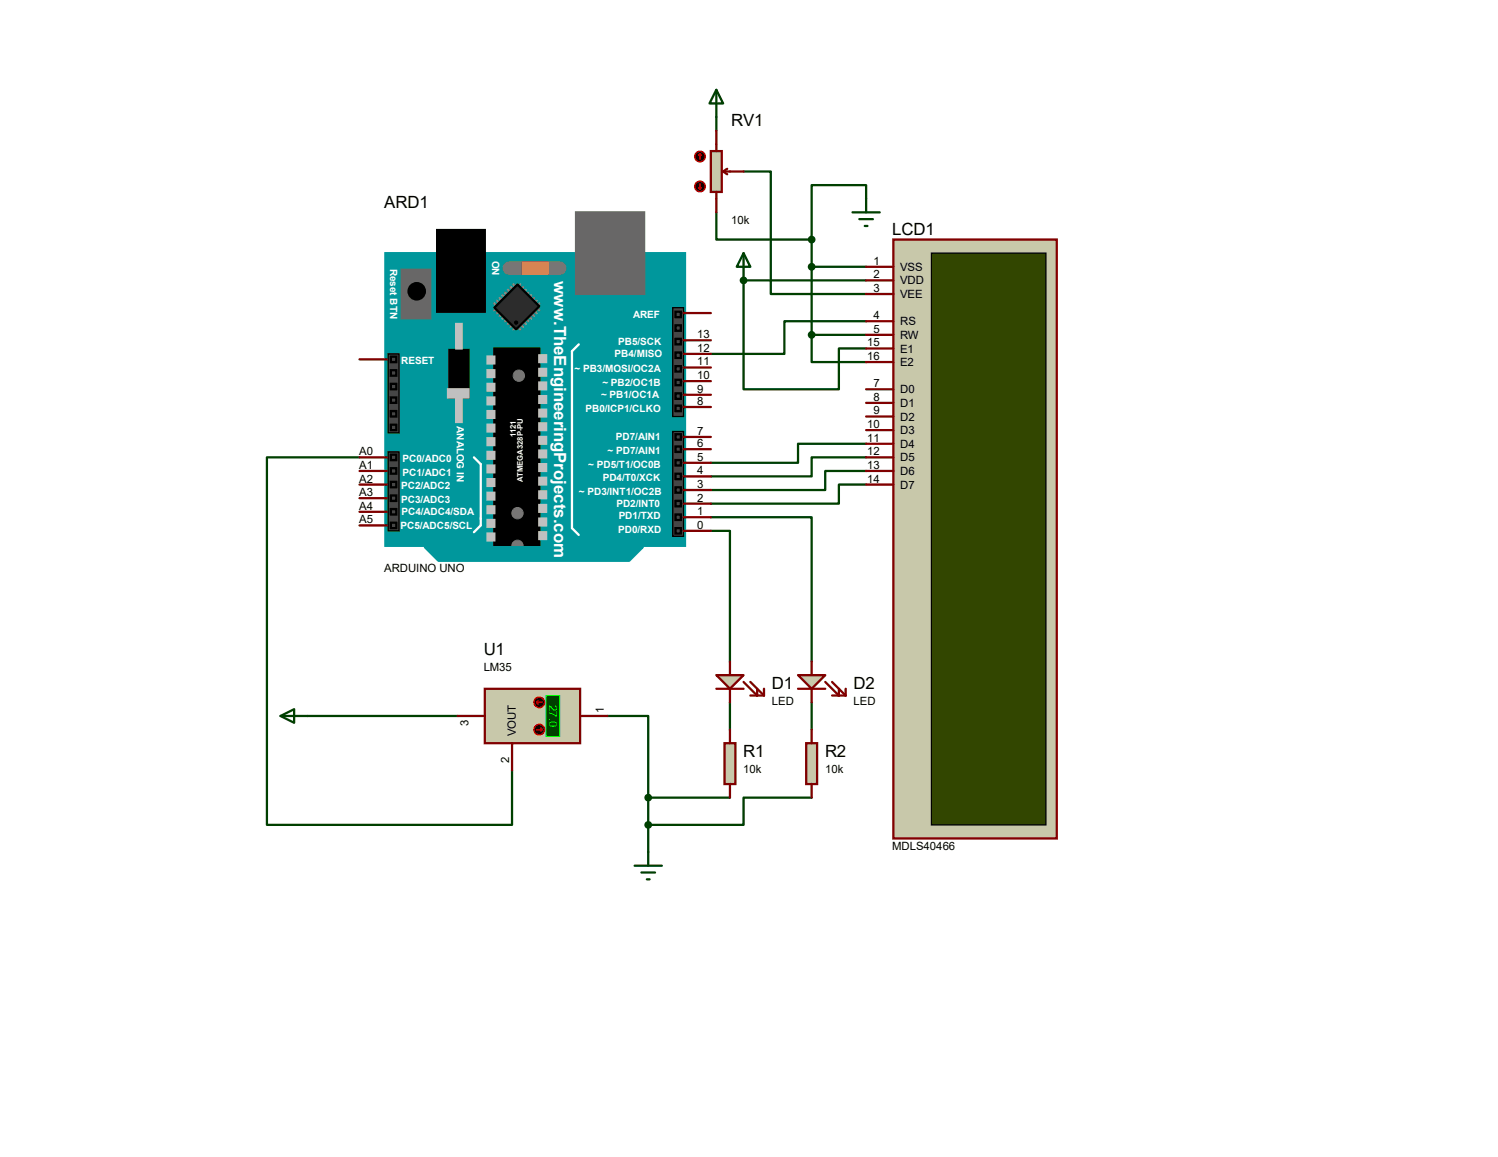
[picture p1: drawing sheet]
<svg xmlns="http://www.w3.org/2000/svg" width="279mm" height="216mm" viewBox="0 0 279 216" stroke-linecap="round" stroke-linejoin="round" font-family="sans-serif">
<g fill="none" stroke="#004000" stroke-width=".42">
<path d="M133.6 39.6v5.1h17.8M133.6 21.8v2.6M138.7 32h5.1v22.9h17.7M161.5 37.1v-2.6h-10.1v10.2M151.4 49.8h10.1M151.4 44.7v17.8M161.5 59.9h-15.2v6.1h-13.7M151.4 62.5v5.1h10.1M151.4 62.5h10.1M161.5 90.4h-5v3.6h-23.9M161.5 87.9h-7.6v3.5h-21.3M161.5 85.3h-10.1v3.6h-18.8"/>
<path d="M161.5 82.8h-12.7v3.6h-16.2"/>
</g>
<circle cx="138.7" cy="52.3" r=".21" fill="#004000"/>
<path d="M161.5 52.3h-22.8v20.3h17.8v-7.6h5M67.1 85.3h-17.3v68.6h45.7v-10.1M132.6 99.1h3.5v24.3M132.6 96.5h18.8v26.9M57.4 133.6h27.9M113.3 133.6h7.6v15.2M136.1 131.1v5M151.4 131.1v5M120.9 148.8v10.2M120.9 148.8h15.2M151.4 148.8h-12.7v5.1h-17.8" fill="none" stroke="#004000" stroke-width=".42"/>
<path d="M71.9 47.2h55.9v54.7h-55.9z" fill="#00979c" stroke="#00979c" stroke-width=".42"/>
<g fill="#686767" stroke="#686767" stroke-width=".42">
<path d="M107.4 39.6h12.7v15.3h-12.7z"/>
<path d="M74.9 50.3h5.4v9.1h-5.4z"/>
</g>
<g fill="#000" stroke="#000" stroke-width=".42">
<path d="M81.5 42.9h8.9v15.3h-8.9zM83.8 65.3h3.6v8.9h-3.6zM92.2 65h8.4v36.9h-8.4z"/>
<circle cx="77.7" cy="54.4" r="1.52"/>
</g>
<path d="M107.9 64.3l-1.2 1.2v33.1l1.2 1.2M88.4 85.3l1.3 1.3v11.4l-1.3 1.3" fill="none" stroke="#fff" stroke-width=".42"/>
<g fill="#c0c0c0" stroke="#c0c0c0" stroke-width=".42">
<path d="M100.6 66.3h1.3v1.3h-1.3z"/>
<path d="M100.6 68.8h1.3v1.3h-1.3z"/>
<path d="M100.6 71.4h1.3v1.2h-1.3z"/>
<path d="M100.6 73.9h1.3v1.3h-1.3z"/>
<path d="M100.6 76.5h1.3v1.2h-1.3z"/>
<path d="M100.6 79h1.3v1.3h-1.3z"/>
<path d="M100.6 81.5h1.3v1.3h-1.3z"/>
<path d="M100.6 84.1h1.3v1.2h-1.3z"/>
<path d="M100.6 86.6h1.3v1.3h-1.3z"/>
<path d="M100.6 89.2h1.3v1.2h-1.3z"/>
<path d="M100.6 91.7h1.3v1.3h-1.3z"/>
<path d="M100.6 94.2h1.3v1.3h-1.3z"/>
<path d="M100.6 96.8h1.3v1.2h-1.3z"/>
<path d="M100.6 99.3h1.3v1.3h-1.3z"/>
<path d="M90.9 66.5h1.3v1.3h-1.3z"/>
<path d="M90.9 69.1h1.3v1.3h-1.3z"/>
<path d="M90.9 71.6h1.3v1.3h-1.3z"/>
<path d="M90.9 74.2h1.3v1.2h-1.3z"/>
<path d="M90.9 76.7h1.3v1.3h-1.3z"/>
<path d="M90.9 79.2h1.3v1.3h-1.3z"/>
<path d="M90.9 81.8h1.3v1.3h-1.3z"/>
<path d="M90.9 84.3h1.3v1.3h-1.3z"/>
<path d="M90.9 86.9h1.3v1.2h-1.3z"/>
<path d="M90.9 89.4h1.3v1.3h-1.3z"/>
<path d="M90.9 91.9h1.3v1.3h-1.3z"/>
<path d="M90.9 94.5h1.3v1.3h-1.3z"/>
<path d="M90.9 97h1.3v1.3h-1.3z"/>
<path d="M90.9 99.6h1.3v1.2h-1.3z"/>
<path d="M83.6 72.6h3.8v1.6h-3.8z"/>
<path d="M85.1 60.5h1v4.5h-1z"/>
<path d="M85.1 74.2h1v4.5h-1z"/>
</g>
<path d="M95 50h9.4" fill="none" stroke="#757575" stroke-width="2.5"/>
<path d="M97.5 49h4.6v2.1h-4.6z" fill="#ff8000" stroke="#ff8000" stroke-width=".42"/>
<g fill="none" stroke="#808080" stroke-width=".47">
<path d="M92.2 56.6l.5 .5M92.7 56.1l.5 .5M92.7 57.4l-.5 .5M93.2 55.6l.5 .5M93.2 57.9l-.5 .5M93.7 55.1l.5 .5M93.7 58.4l-.5 .5M94.2 54.6l.5 .5M94.2 58.9l-.5 .5M94.7 54.1l.5 .5M94.7 59.4l-.5 .5M95.2 53.6l.6 .5"/>
<path d="M95.2 59.9l-.5 .6M95.8 53.1l.5 .5M97 53.1l-.5 .5M97.5 59.9l.5 .6M97.5 53.6l-.5 .5M98 59.4l.6 .5M98 54.1l-.5 .5M98.6 58.9l.5 .5M98.6 54.6l-.6 .5M99.1 58.4l.5 .5M99.1 55.1l-.5 .5M99.6 57.9l.5 .5"/>
<path d="M99.6 55.6l-.5 .5M100.1 57.4l.5 .5M100.1 56.1l-.5 .5M100.6 56.6l-.5 .5M95.8 60.5l-.6 .5M96.3 61l-.5 .5M96.5 61l.5 .5M97 60.5l.5 .5"/>
</g>
<path d="M96.5 53.1l4.1 4-4.3 4.4-4.1-4.1z" fill="#2c2c2c" stroke="#000" stroke-width=".42"/>
<circle cx="96.3" cy="60.2" r=".3" fill="#000" stroke="#000" stroke-width=".19"/>
<path d="M125.5 57.4h2v20.3h-2z" fill="#464646" stroke="#000" stroke-width=".25"/>
<circle cx="96.5" cy="95.8" r="1.06" fill="#757575" stroke="#757575" stroke-width=".19"/>
<g fill="#464646" stroke="#000" stroke-width=".42">
<path d="M126 58.2h1v1h-1z"/>
<path d="M126 63.2h1v1.1h-1z"/>
<path d="M126 65.8h1v1h-1z"/>
<path d="M126 68.3h1v1h-1z"/>
<path d="M126 70.9h1v1h-1z"/>
<path d="M126 73.4h1v1h-1z"/>
<path d="M126 60.7h1v1h-1z"/>
<path d="M126 75.7h1v1h-1z"/>
</g>
<g fill="#757575" stroke="#757575" stroke-width=".19">
<circle cx="96.8" cy="70.1" r="1.06"/>
<circle cx="96.5" cy="101.9" r="1.06"/>
</g>
<path d="M79.2 102.1h40.7l-2.6 2.5h-35.5z" fill="#00979c" stroke="#00979c" stroke-width=".42"/>
<g fill="#464646" stroke="#000" stroke-width=".25">
<path d="M72.4 66h2v14.8h-2z"/>
<path d="M125.5 80.5h2v19.6h-2z"/>
<path d="M72.4 84.3h2v14.8h-2z"/>
</g>
<g fill="#464646" stroke="#000" stroke-width=".42">
<path d="M72.9 69.1h1v1h-1z"/>
<path d="M72.9 74.2h1v1h-1z"/>
<path d="M72.9 79.2h1v1.1h-1z"/>
<path d="M72.9 76.7h1v1h-1z"/>
<path d="M72.9 71.6h1v1h-1z"/>
<path d="M72.9 66.5h1v1.1h-1z"/>
<path d="M126 81h1v1h-1z"/>
<path d="M126 83.3h1v1h-1z"/>
<path d="M126 85.9h1v1h-1z"/>
<path d="M126 88.4h1v1h-1z"/>
<path d="M126 90.9h1v1h-1z"/>
<path d="M126 93.5h1v1h-1z"/>
<path d="M126 96h1v1h-1z"/>
<path d="M126 98.6h1v1h-1z"/>
<path d="M72.9 84.8h1v1.1h-1z"/>
<path d="M72.9 87.4h1v1h-1z"/>
<path d="M72.9 89.9h1v1h-1z"/>
<path d="M72.9 92.5h1v1h-1z"/>
<path d="M72.9 95h1v1h-1z"/>
<path d="M72.9 97.5h1v1.1h-1z"/>
</g>
<g fill="none" stroke="#800000" stroke-width=".42">
<path d="M127.5 58.4h5.1M67.1 67.1h5M127.5 75.9h5.1M127.5 73.7h5.1M127.5 71.1h5.1M127.5 68.6h5.1M127.5 66h5.1M127.5 63.5h5.1M67.1 98h5M67.1 95.5h5M67.1 93h5M67.1 90.4h5"/>
<path d="M67.1 87.9h5M67.1 85.3h5M127.5 99.1h5.1M127.5 96.5h5.1M127.5 94h5.1M127.5 91.4h5.1M127.5 88.9h5.1M127.5 86.4h5.1M127.5 83.8h5.1M127.5 81.5h5.1"/>
</g>
<path d="M166.6 44.7h30.5v111.8h-30.5z" fill="#c8c8aa" stroke="#800000" stroke-width=".42"/>
<path d="M173.7 47.2h21.4v106.7h-21.4z" fill="#324600" stroke="#000" stroke-width=".25"/>
<g fill="none" stroke="#800000" stroke-width=".42">
<path d="M161.5 59.9h5.1M161.5 49.8h5.1M161.5 52.3h5.1M161.5 54.9h5.1M161.5 77.7h5.1M161.5 75.2h5.1M161.5 72.6h5.1M161.5 65h5.1M161.5 62.5h5.1M161.5 67.6h5.1M161.5 90.4h5.1M161.5 87.9h5.1"/>
<path d="M161.5 85.3h5.1M161.5 82.8h5.1M161.5 80.3h5.1"/>
</g>
<path d="M132.6 28.2h2v7.6h-2z" fill="#c8c8aa" stroke="#800000" stroke-width=".42"/>
<path d="M133.6 24.4v3.8M133.6 35.8v3.8M134.9 32l.7 .5M134.9 32h3.8M135.6 31.5l-.7 .5" fill="none" stroke="#800000" stroke-width=".42"/>
<circle cx="130.6" cy="29.2" r="1.02" fill="#400000" stroke="#f00" stroke-width=".21"/>
<path d="M130.6 28.7l-.3 .3M130.6 28.7l.2 .3M130.6 28.7v1" fill="none" stroke="#f00" stroke-width=".21"/>
<circle cx="130.6" cy="34.8" r="1.02" fill="#400000" stroke="#f00" stroke-width=".21"/>
<path d="M130.3 35.1l.3 .2M130.6 34.3v1M130.8 35.1l-.2 .2" fill="none" stroke="#f00" stroke-width=".21"/>
<path d="M133.6 16.8l1.3 2.5h-2.6zM133.6 16.8v5M159 39.6h5.1M161.5 37.1v2.5M138.7 47.2l1.3 2.6h-2.6zM138.7 47.2v5.1M160.3 40.9h2.5M161.3 42.2h.5" fill="none" stroke="#004000" stroke-width=".42"/>
<g fill="#004000" stroke="#004000" stroke-width=".42">
<circle cx="151.4" cy="49.8" r=".51"/>
<circle cx="151.4" cy="62.5" r=".51"/>
<circle cx="151.4" cy="44.7" r=".51"/>
<circle cx="138.7" cy="52.3" r=".51"/>
</g>
<path d="M90.4 128.5h17.8v10.2h-17.8z" fill="#c8c8aa" stroke="#800000" stroke-width=".42"/>
<path d="M101.9 129.8h2.5v7.6h-2.5z" fill="#004000" stroke="#0f0" stroke-width=".21"/>
<path d="M85.3 133.6h5.1M95.5 138.7v5.1M108.2 133.6h5.1" fill="none" stroke="#800000" stroke-width=".42"/>
<circle cx="100.6" cy="136.1" r="1.02" fill="#400000" stroke="#f00" stroke-width=".21"/>
<path d="M100.1 136.1h1M100.8 135.9l.3 .2M101.1 136.1l-.3 .3" fill="none" stroke="#f00" stroke-width=".21"/>
<circle cx="100.6" cy="131.1" r="1.02" fill="#400000" stroke="#f00" stroke-width=".21"/>
<path d="M100.1 131.1l.2 .2M100.1 131.1h1M100.3 130.8l-.2 .3" fill="none" stroke="#f00" stroke-width=".21"/>
<path d="M52.3 133.6l2.6-1.3v2.6zM52.3 133.6h5.1" fill="none" stroke="#004000" stroke-width=".42"/>
<path d="M133.6 126h5.1l-2.6 2.5z" fill="#c8c8aa" stroke="#800000" stroke-width=".42"/>
<path d="M133.6 128.5h5.1M136.1 123.4v2.6M136.1 128.5v2.6M138.7 127.3l2.5 2.5v-1.3M140 127.3l2.5 2.5M140 129.8h2.5M142.5 128.5v1.3" fill="none" stroke="#800000" stroke-width=".42"/>
<path d="M148.8 126h5.1l-2.5 2.5z" fill="#c8c8aa" stroke="#800000" stroke-width=".42"/>
<path d="M148.8 128.5h5.1M151.4 123.4v2.6M151.4 128.5v2.6M153.9 127.3l2.6 2.5v-1.3M155.2 127.3l2.5 2.5M155.2 129.8h2.5M157.7 128.5v1.3" fill="none" stroke="#800000" stroke-width=".42"/>
<path d="M135.1 138.7h2.1v7.6h-2.1z" fill="#c8c8aa" stroke="#800000" stroke-width=".42"/>
<path d="M136.1 136.1v2.6M136.1 146.3v2.5" fill="none" stroke="#800000" stroke-width=".42"/>
<path d="M150.4 138.7h2v7.6h-2z" fill="#c8c8aa" stroke="#800000" stroke-width=".42"/>
<path d="M151.4 136.1v2.6M151.4 146.3v2.5" fill="none" stroke="#800000" stroke-width=".42"/>
<path d="M120.9 159v2.5M118.4 161.5h5M119.6 162.8h2.6M120.6 164.1h.6" fill="none" stroke="#004000" stroke-width=".42"/>
<g fill="#004000" stroke="#004000" stroke-width=".42">
<circle cx="120.9" cy="153.9" r=".51"/>
<circle cx="120.9" cy="148.8" r=".51"/>
</g>
<g font-size="3.1">
<text x="136.4" y="23.5">RV1</text>
<text x="71.7" y="38.7">ARD1</text>
<text x="166.4" y="43.8">LCD1</text>
<text x="90.2" y="122.3">U1</text>
<text x="144" y="128.6">D1</text>
<text x="159.2" y="128.6">D2</text>
<text x="138.6" y="141.3">R1</text>
<text x="153.9" y="141.3">R2</text>
</g>
<text font-size="3.1" fill="#fff" x="103.3" y="52.4" transform="rotate(90 103.3 52.4)">www.TheEngineeringProjects.com</text>
<g font-size="2.1">
<text x="136.4" y="41.8">10k</text>
<text x="162.9" y="49.4">1</text>
<text x="162.9" y="51.9">2</text>
<text x="167.9" y="50.5">VSS</text>
<text x="167.9" y="53.1">VDD</text>
<text x="162.9" y="59.6">4</text>
<text x="162.9" y="54.5">3</text>
<text x="167.9" y="55.6">VEE</text>
<text x="130" y="65.7">12</text>
<text x="130" y="63.1">13</text>
<text x="161.8" y="64.6">15</text>
<text x="162.9" y="62.1">5</text>
<text x="167.9" y="65.8">E1</text>
<text x="167.9" y="63.2">RW</text>
<text x="167.9" y="60.7">RS</text>
<text x="130" y="70.7">10</text>
<text x="130" y="68.2">11</text>
<text x="161.8" y="67.2">16</text>
<text x="167.9" y="68.3">E2</text>
<text x="130" y="75.6">8</text>
<text x="130" y="73.3">9</text>
<text x="162.9" y="77.3">9</text>
<text x="162.9" y="74.8">8</text>
<text x="162.9" y="72.3">7</text>
<text x="167.9" y="75.9">D1</text>
<text x="167.9" y="73.4">D0</text>
<text x="130" y="83.4">6</text>
<text x="130" y="81.2">7</text>
<text x="161.8" y="82.4">11</text>
<text x="161.8" y="79.9">10</text>
<text x="167.9" y="83.6">D4</text>
<text x="167.9" y="81">D3</text>
<text x="167.9" y="78.5">D2</text>
<text x="67" y="87.5">A1</text>
<text x="67" y="85">A0</text>
<text x="130" y="88.5">4</text>
<text x="130" y="86">5</text>
<text x="161.8" y="87.5">13</text>
<text x="161.8" y="85">12</text>
<text x="167.9" y="88.6">D6</text>
<text x="167.9" y="86.1">D5</text>
<text x="67" y="95.1">A4</text>
<text x="67" y="92.6">A3</text>
<text x="67" y="90">A2</text>
<text x="130" y="93.6">2</text>
<text x="130" y="91.1">3</text>
<text x="161.8" y="90">14</text>
<text x="167.9" y="91.2">D7</text>
<text x="67" y="97.7">A5</text>
<text x="130" y="98.7">0</text>
<text x="130" y="96.1">1</text>
<text x="71.7" y="106.8">ARDUINO UNO</text>
<text x="90.2" y="125.2">LM35</text>
<text x="144" y="131.5">LED</text>
<text x="159.2" y="131.5">LED</text>
<text x="87.4" y="135.4" transform="rotate(-90 87.4 135.4)">3</text>
<text x="96.2" y="137.4" transform="rotate(-90 96.2 137.4)">VOUT</text>
<text x="112.6" y="133" transform="rotate(-90 112.6 133)">1</text>
<text x="95" y="142.4" transform="rotate(-90 95 142.4)">2</text>
<text x="138.6" y="144.2">10k</text>
<text x="153.9" y="144.2">10k</text>
<text x="166.4" y="158.6">MDLS40466</text>
</g>
<text font-size="2.1" fill="#0f0" x="102.4" y="131.6" transform="rotate(90 102.4 131.6)">27.0</text>
<g font-size="1.9" fill="#fff">
<text x="72.8" y="50.1" transform="rotate(90 72.8 50.1)">Reset BTN</text>
<text x="91.8" y="48.6" transform="rotate(90 91.8 48.6)">ON</text>
<text x="118.1" y="59.3">AREF</text>
<text x="115.3" y="64.4">PB5/SCK</text>
<text x="74.8" y="67.9">RESET</text>
<text x="107.1" y="69.5">~ PB3/MOSI/OC2A</text>
<text x="114.6" y="66.7">PB4/MISO</text>
<text x="109.2" y="76.8">PB0/ICP1/CLKO</text>
<text x="112.1" y="74.3">~ PB1/OC1A</text>
<text x="112.4" y="72">~ PB2/OC1B</text>
<text x="85.2" y="79.5" transform="rotate(90 85.2 79.5)">ANALOG IN</text>
<text x="114.9" y="82.2">PD7/AIN1</text>
<text x="75.1" y="88.8">PC1/ADC1</text>
<text x="75.1" y="86.2">PC0/ADC0</text>
<text x="109.7" y="87.2">~ PD5/T1/OC0B</text>
<text x="112.4" y="89.8">PD4/T0/XCK</text>
<text x="113.3" y="84.7">~ PD7/AIN1</text>
<text x="74.8" y="93.9">PC3/ADC3</text>
<text x="74.8" y="91.3">PC2/ADC2</text>
<text x="108" y="92.3">~ PD3/INT1/OC2B</text>
<text x="115" y="94.6">PD2/INT0</text>
<text x="74.7" y="98.7">PC5/ADC5/SCL</text>
<text x="74.9" y="96.1">PC4/ADC4/SDA</text>
<text x="115.3" y="99.4">PD0/RXD</text>
<text x="115.4" y="96.9">PD1/TXD</text>
</g>
<g font-size="1.4" fill="#fff">
<text x="96.2" y="81.6" transform="rotate(-90 96.2 81.6)">1121</text>
<text x="97.5" y="89.9" transform="rotate(-90 97.5 89.9)">ATMEGA328P-PU</text>
</g>
</svg>
